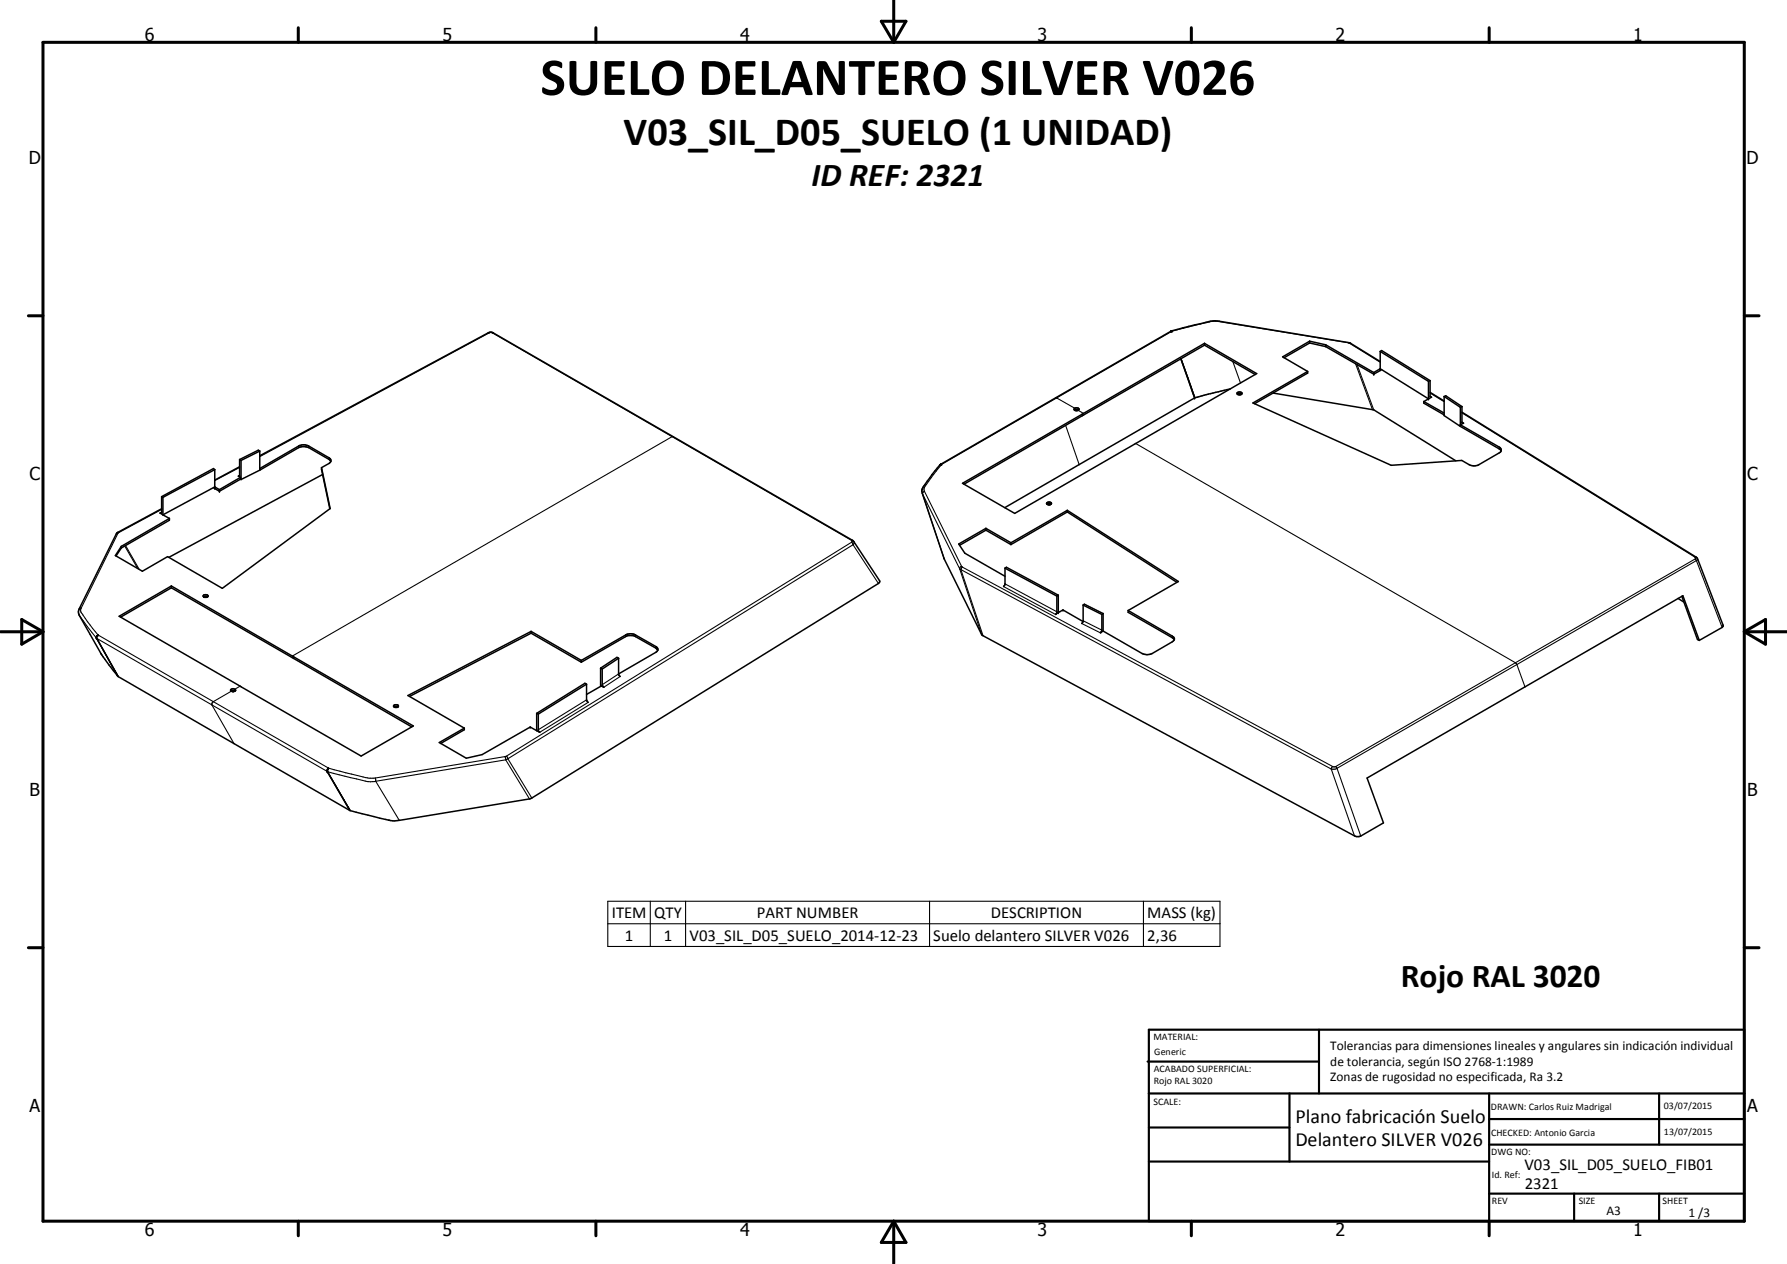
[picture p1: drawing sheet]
<svg xmlns="http://www.w3.org/2000/svg" width="420mm" height="297mm" viewBox="0 0 420 297" stroke-linecap="round" stroke-linejoin="round" font-family="sans-serif">
<g fill="#000">
<circle cx="275.3" cy="77.9" r=".18"/>
<circle cx="275.4" cy="77.8" r=".18"/>
<circle cx="280.9" cy="93.5" r=".18"/>
<circle cx="323" cy="87.5" r=".18"/>
<circle cx="323" cy="87.9" r=".18"/>
<circle cx="324.5" cy="86.7" r=".18"/>
<circle cx="335.9" cy="93.7" r=".18"/>
<circle cx="51.6" cy="115.4" r=".18"/>
<circle cx="51.6" cy="115.1" r=".18"/>
<circle cx="221" cy="109.2" r=".18"/>
<circle cx="221.1" cy="109.1" r=".18"/>
<circle cx="39.8" cy="121.8" r=".18"/>
<circle cx="22.8" cy="150" r=".18"/>
<circle cx="248.8" cy="143.9" r=".18"/>
<circle cx="249.9" cy="143.3" r=".18"/>
<circle cx="124.7" cy="170.9" r=".18"/>
<circle cx="76.9" cy="181.3" r=".18"/>
</g>
<g fill="none" stroke="#000" stroke-width=".35">
<path d="M275.3 77.9l-54.2 31.2M275.3 77.9l9.3-2.4h2l30.8 5.1 7.1 4.4M275.4 77.8h.1M275.4 77.8l-.1 .1M275.4 77.8l.1 .1M252.6 96a.66 .66 0 0 1 1.1 .2 .58 .58 0 0 1-.6 .3 .58 .58 0 0 1-.5-.5zM252.6 96.4l.4-.1 .6 .1M280.6 92.8l-2.9-8.5 3.2 9.2M280.9 93.5l-44.6 25.8M283.2 81.1l11.9 6.9M283.2 81.1l-56.6 32.7M283.2 80.7v.4"/>
<path d="M289.3 91.4l-8.4 2.1M290.9 92.3a.59 .59 0 0 1 .7-.2 .59 .59 0 0 1 .4 .5 .59 .59 0 0 1-.7 .2 .59 .59 0 0 1-.4-.5zM291 92.7l.4-.2 .5 .2M299.3 92.4l23.7 3.9 19.3 12M307.5 87.3l-12.9 7.4 32.5 14.6 16.6-1.1 1.7 1a2.49 2.49 0 0 0 2.4 0l4.7-2.8a.72 .72 0 0 0 .5-.7 .72 .72 0 0 0-.5-.6l-9.1-5.3 .7-.4-.4-.1v-3.8M307.5 87.3v.4l-12.5 7.2M307.9 80.6l-6 3.5M307.9 80.6l3.8 .8M307.9 80.2l-6.3 3.7 5.9 3.4M307.9 80.2l3.8 .8M307.9 80.2v.4M311.7 81.4l11.3 6.5"/>
<path d="M311.7 81l11.3 6.5M311.7 81v.4M323 87.5l1.5-.8 11.4 7M323 87.5v.4M324.5 82.6v4.5M324.5 87.1l-1.5 .8M324.5 82.6l.4-.2 11.3 7.1M324.5 82.6l11.4 7M324.9 86.9l-.4 .1M334.8 94.4v.3l4.7 2.8M334.8 94.4l4.7 2.7M335.9 93.7l-1.1 .7"/>
<path d="M335.9 89.6v4.1M336.2 89.5v3.7l.4 .1-.7 .4M336.2 89.5l-.3 .1M336.2 92.2l3.3 2M339.5 93.2v4.5l3.9 2.5M339.5 93.2l.4-.2 3.8 2.5M339.5 93.2l3.9 2.5M343.4 95.7v4.5M343.7 95.5l-.3 .2M343.7 96.9l55.2 34.1 6.3 16-.3 .4-5.4 3.1M38 116.7v3.7l-.2 .2h-.2l.7 .4M38 116.7l.3 .2"/>
<path d="M38 119.5l-10.5 5.7-9 18.2 .1 1.2 5.2 9.1 4 5.3M38.3 116.9v4.1M50.5 110.4v4.5l-.3-.3M50.5 114.8l1.1 .6M50.5 110.4l-.3-.3-12.2 6.6M50.5 110.4l-12.2 6.5M51.6 115.1l-1.1-.7-12.2 6.6M51.6 115.1v.3M56.3 108v3.8l-.3 .1 .5 .3M56.3 108l.4 .2M56.3 109.7l-5.8 3.1M56.5 112.6l-4.9 2.8"/>
<path d="M56.5 112.2l-4.9 2.9M56.5 112.2v.4M56.5 112.6l.2 .1M56.7 108.2v4.5M61.1 107.1l53.7-28.9 .7-.1 85 48.9 6.3 9.4v.5l-.3 .2-81.6 50.5-31 5.2a12.9 12.9 0 0 1-6-.9l-5.7-1.4M61.1 106v4.5M61.1 110.5l-4.4 2.2M61.1 106l-.4-.2-4.4 2.2M61.1 106l-4.4 2.2M75.6 109.9l2 9.6-25.3 18.8-12.9-7.5-5.9 3.4-6.4-3.6 1.4-2.2M75.6 109.9l1.7-1a.72 .72 0 0 0 .5-.7 .72 .72 0 0 0-.5-.6l-4.7-2.8a2.49 2.49 0 0 0-2.4 0l-9.1 5.3M75.6 109.9l1.9 9.6"/>
<path d="M75.8 111.5l-36.1 19.5M77.8 108.5l-.5-.6-4.7-2.7a2.86 2.86 0 0 0-2.4 0l-9.1 5.3M221.1 109.1l-2.5 3.2a7.3 7.3 0 0 0-1.9 3l5.3 16.1 9 17.9 87.5 47.1a1.62 1.62 0 0 0 1.4 .1l5.4-3.1-3.9-10.6 74.3-42.8 3.8 10.5M221.1 109.1h.3M226.3 113.6l56.9-32.9 12.3 7.1-56.9 32.8zM246.1 118.2a.65 .65 0 0 1 1.1 .2 .64 .64 0 0 1-.6 .3 .64 .64 0 0 1-.5-.5zM246.2 118.5l.5-.1 .4 .1M250.9 119.9l-13.2 7.7M250.9 119.9l26.2 16.8-11.9 6.8M250.9 119.9v.4M343.4 100.2l9.1 5.3 .5 .5M28.5 128.8l-1.2 1.8"/>
<path d="M28.5 128.4v.4M38.3 121l1.5 .8M39.8 121.8v.5l-11.3 6.5M39.8 121.8l-11.3 6.6M40.3 138.1l56.5 32.7M40.3 138.1l-11.9 6.9M40.3 137.7v.4M47.8 139.9l.6-.2 .4 .1 .1 .3-.1 .2-.7 .1-.3-.2zM231.8 124.2l-6.4 3.6 1.5 2.2 9.4 5.4M231.8 124.2l5.9 3.4M231.8 124.2v.4M231.8 124.6l5.9 3.4"/>
<path d="M231.8 124.6l-6.2 3.5M236.3 133.5l12.2 6.6M236.3 133.5v3.8l-.3 .5M236.3 133.5l.3-.2 12.2 6.6M237.7 127.6v.4M248.8 139.9v4M248.8 139.9l-.3 .2M250.9 120.3l25.8 16.5M250.9 120.3l-13.2 7.7M23.1 149.2l-.4 .7 5.1 9.1M27.8 159l54.4 31.5M28 144.8l12.3-7.1 56.9 32.9-12.3 7.1z"/>
<path d="M47.9 140.3l.4-.2 .5 .2M124.9 148.4l-29 15 13.3 7.7M124.9 148.4l11.8 6.8M124.9 148.8l-28.6 14.9M124.9 148.4v.4M124.9 148.8l11.8 6.8M136.7 155.2l10.4-6a2.4 2.4 0 0 1 2.3 0l4.8 2.7a.72 .72 0 0 1 .5 .7 .72 .72 0 0 1-.5 .7l-8.8 5.1M136.7 155.2v.4M141.2 157l.4 .2M141.2 157v4.3M141.6 157.2v3.7l.4 .6-.6-.3-3.5 2M145.4 154.7v3.8l.4 .5"/>
<path d="M145.4 154.7l-.3-.2-3.9 2.5M145.4 154.7l-3.8 2.5M154.6 152.8l-.4-.5-5-2.8-1.6-.1-10.9 6.2M248.5 140.1v3.8l-.3 .5 .6-.5M248.8 143.9l1.1-.6 4.7 2.7M254.7 142.2v3.8l-.4 .5M254.7 142.2l.3-.2 4.4 2.2M254.7 142.2l4.4 2.2M259.1 144.4v3.7l-.2 .5M259.4 148.3l-.7 .4M259.4 144.2v4.1M259.4 144.2l-.3 .2"/>
<path d="M265.2 143.5l10.8 6.2 .1 .5-.3 .5-4.9 2.9a2.76 2.76 0 0 1-2.3 0l-9.2-5.3M265.2 143.5v.4l10.4 6 .5 .5M394.5 140.6l1.4 .9M395.4 140.1l3.7 10.2 .4 .2M54.3 162.1a.68 .68 0 0 1 1.1 .2 .61 .61 0 0 1-.6 .3 .61 .61 0 0 1-.5-.5zM54.3 162.4l.5-.1 .5 .1M92.5 165.9l.4-.3h.5l.3 .4-.3 .2h-.5zM92.7 166.1l.4-.1 .5 .1M109.2 171.1l-5.9 3.4 6.3 3.7 3.8-.9 11.3-6.4 1.5 .8M109.2 171.1v.4l-5.6 3.2M126.2 167.6l.4 .2M126.2 167.6v4.1"/>
<path d="M126.6 167.8v3.8l.3 .5-.7-.4M137.9 160.8v3.7l.4 .6M137.9 160.8l-11.3 7M137.9 160.8l-.4-.2-11.3 7M77.2 180.5l-.2 .3-.1 .5 5.3 9.2"/>
</g>
<g fill="none" stroke="#000" stroke-width=".25">
<path d="M114.8 78.2h.2M115 78.2h.8M115 78.2l-53.9 29.1M115.8 78.2l42.2 24.4M115.8 78.2h.2M275.3 77.9h.2M275.4 77.8l.1 .1M275.5 77.9h.1M275.5 77.9l-27.1 15.6M286.5 75.6l30.6 5M286.5 75.6h-1.8l-9.2 2.3M286.6 75.5h.1"/>
<path d="M286.6 75.5l-.1 .1M248.2 93.5h.2M248.4 93.5l4.3 2.4M248.4 93.5l-27 15.6M250.6 100l3.1 9.2M253.5 96.4l1.3 .8M254.5 97.3v.4M277.7 84.3l3.3 9.2M280.6 92.8l.3 .7M289.8 84.9l1.9 5.1M317.1 80.6l.2 .1M317.1 80.5v.1"/>
<path d="M317.3 80.7l7.2 4.4M317.3 80.7h.3M318.7 85.5l4 10.8M319.1 85.6l3.9 10.7M323 87.5v.4M336.2 93.1l.4 .2M336.2 92.4l3.3 2M343.7 99.2l.4 .2M343.7 97l54.8 33.9M38 119.7l-10 5.4M51.6 115.1v.3M56.3 111.7l-.3 .2"/>
<path d="M56.3 109.9l-5.8 3M70.2 104.8v.4M72.6 104.8v.4M77.3 107.6v.3M158 102.6l42.2 24.4M158 102.6l-89.3 51.6M158 102.6h.3M216.8 115.9l.1 .2M216.9 116.1l8.7 17.5M216.9 116.1l5.1 15.3M217.4 115.5l8.7 17.6M217.4 115.5l-.4 .2-.1 .4"/>
<path d="M221.1 109.1h.3M221.4 109.1h.1M221.4 109.1l-1.3 1.6a14.5 14.5 0 0 0-2.9 4.4l.2 .4M221.4 109.1l-.4 .1M267 104.2l89.3 51.5M352.5 105.1v.4M27.7 125.1h.3M27.8 125.3l-8.7 17.6M27.8 125.3l-.5 .2M28 125.1l-.2 .2M29.3 128.3l3 5.2M29.5 128.2l3.2 5.6"/>
<path d="M38 120.4l-.4 .2M200.2 127.4l-81.2 50.3M200.2 127l.2 .2-.2 .2M200.2 127h.3M200.2 127.4l.4 .6M200.6 128l-81.2 50.3M200.6 128l5.9 9.1M200.7 127.3l.2 .3-.3 .4M225.6 133.6l.3 .3M225.6 133.6l5.2 15.5M225.9 133.9l87.1 46.8M225.9 133.9l5.2 15.5"/>
<path d="M226.1 133.1l.2 .2M226.1 133.1l-.4 .2-.1 .3M226.3 133.3l87 46.8M226.3 133.3l-.4 .6M236 137.8l12.2 6.6M236.3 137.2l12.2 6.6M398.5 130.9l.2 .2-.1 .3M398.5 130.9h.3M398.6 131.4l-42.3 24.3M398.6 131.4l.3 .3M398.9 131.7l-42.3 24.5M398.9 131.7l6 15.7"/>
<path d="M399.1 131.4l-.2 .3M18.6 144.6l4 5.3M19.1 142.9l-.1 .6a23.3 23.3 0 0 0 4.1 5.7M19.1 142.9l-.5 .2M22.6 149.9h.1M22.6 149.6v.3M22.6 149.9l.2 .1M22.6 149.9l5.2 9.1-.2-.3M22.6 149.9l3.8 6.6M22.7 149.5l-.1 .1M22.8 150h.1M22.8 150l54.1 31.3"/>
<path d="M22.8 150l3.6 6.5M23.1 149.2h.1M23.1 149.2l54.1 31.3M23.1 149.2l-.3 .3v.5M23.1 149.2l-.4 .3M26.4 156.5l1.2 2.1M27.6 158.7h.1M69 154.3v.4M145.4 158.4l-3.8 2.5M145.8 159l-3.8 2.5M147.1 149.2v.4M149.4 149.2v.4"/>
<path d="M154.2 151.9v.4M254.3 146.5l4.4 2.2M254.7 145.9l4.4 2.2M275.6 149.5v.4M356.3 155.7l-42.2 24.4M356.3 155.7l.3 .5M356.6 156.2l-42.2 24.4M356.6 156.2l2 5.2M54.4 162.4l-4.2 2.5-.3 .2-.1 .6 5.2 9.1M56.5 161.2l-1.3 .8M118.7 177.8l-30.5 5M118.7 177.8l.2 .8"/>
<path d="M118.9 178.6l-30.6 5M118.9 178.6l5.6 9.1M119 177.7l-.3 .1M119 177.7l.4 .6M119.4 178.3l-.5 .3M119.4 178.3l5.6 9.2M137.9 164.5l-11.3 7M138.3 165.1l-11.4 7M76.9 181.3h.1M76.9 181.3l.1 .1M76.9 181.3l3.9 6.7M77 181.4h.1"/>
<path d="M77 181.4l9.5 2.3 1.8-.1M77 181.4l5.1 8.7M77 181.4l5.4 9.1M77.2 180.7l-.2 .7M77.2 180.5h.1M77.2 180.5l8.9 2.3h2.1M77.2 180.5l-.3 .8M77.2 180.5v.1M77.2 180.5l-.2 .6M82.1 190.1h.1M82.1 190.1l.2 .4M88.2 182.8l.1 .8"/>
<path d="M88.3 183.6l5.6 9.2M313 180.7l5.5 15.7M313.3 180.1h.8M313.3 180.1l-.3 .6M314.1 180.1l.3 .5M314.4 180.6l-.6 .2-.8-.1M314.4 180.6l5.5 15.9M142.9 211.8h143.9v10.6h-143.9zM142.9 217.1h143.9M152.9 211.8v10.6M161.2 211.8v10.6M218.6 211.8v10.6"/>
<path d="M268.8 211.8v10.6"/>
</g>
<g fill="none" stroke="#000" stroke-width=".71">
<path d="M10.1 9.9h400v277.1h-400zM70.1 6.5v3.4M140.1 6.5v3.4M207.2 5h5.8l-2.9 4.9zM210.1 0v9.9M280.1 6.5v3.4M350.1 6.5v3.4M6.7 74.2h3.4M410.1 74.2h3.5M.1 148.5h10M5.1 145.6l5 2.9-5 2.9zM410.1 148.5h10"/>
<path d="M410.1 148.5l5-2.9v5.8zM6.7 222.7h3.4M410.1 222.7h3.5M70.1 287v3.4M140.1 287v3.4M210.1 287v10M210.1 287l2.9 5h-5.8zM280.1 287v3.4M350.1 287v3.4"/>
</g>
<g fill="none" stroke="#000" stroke-width=".51">
<path d="M269.8 249.5h40.3M270.1 242h140v45h-140zM270.1 257h140M303.2 257v16M310.1 242v15M350.1 257v30M390.1 257v12M270.1 265h33.1M270.1 273h80M350.1 269h60M350.1 263h60M350.1 280.5h60"/>
<path d="M370.1 280.5v6.5M390.1 280.5v6.5"/>
</g>
<text font-size="12.6" x="127.1" y="22.3">SUELO DELANTERO SILVER V026</text>
<text font-size="9.4" x="146.6" y="34.1">V03_SIL_D05_SUELO (1 UNIDAD)</text>
<g font-size="7.9">
<text x="190.8" y="43.6">ID REF: 2321</text>
<text x="329.3" y="231.9">Rojo RAL 3020</text>
</g>
<g font-size="4.7">
<text x="304.6" y="263.9">Plano fabricación Suelo</text>
<text x="304.6" y="269.3">Delantero SILVER V026</text>
</g>
<g font-size="4.2">
<text x="34" y="9.6">6</text>
<text x="104" y="9.6">5</text>
<text x="174" y="9.6">4</text>
<text x="244" y="9.6">3</text>
<text x="314" y="9.6">2</text>
<text x="384" y="9.6">1</text>
<text x="6.8" y="38.7">D</text>
<text x="410.6" y="38.7">D</text>
<text x="7" y="112.9">C</text>
<text x="410.8" y="112.9">C</text>
<text x="7" y="187.1">B</text>
<text x="410.8" y="187.1">B</text>
<text x="7" y="261.4">A</text>
<text x="410.8" y="261.4">A</text>
<text x="34" y="290.4">6</text>
<text x="104" y="290.4">5</text>
<text x="174" y="290.4">4</text>
<text x="244" y="290.4">3</text>
<text x="314" y="290.4">2</text>
<text x="384" y="290.4">1</text>
</g>
<g font-size="3.9">
<text x="143.8" y="215.7">ITEM</text>
<text x="153.8" y="215.7">QTY</text>
<text x="178" y="215.7">PART NUMBER</text>
<text x="232.9" y="215.7">DESCRIPTION</text>
<text x="269.7" y="215.8">MASS (kg)</text>
<text x="146.9" y="221">1</text>
<text x="156.1" y="221">1</text>
<text x="162.1" y="221">V03_SIL_D05_SUELO_2014-12-23</text>
<text x="219.4" y="221.1">Suelo delantero SILVER V026</text>
<text x="269.7" y="221">2,36</text>
<text x="358.5" y="275">V03_SIL_D05_SUELO_FIB01</text>
<text x="358.5" y="279.4">2321</text>
</g>
<g font-size="3.1">
<text x="312.7" y="246.8">Tolerancias para dimensiones lineales y angulares sin indicación individual</text>
<text x="312.7" y="250.4">de tolerancia, según ISO 2768-1:1989</text>
<text x="312.7" y="254">Zonas de rugosidad no especificada, Ra 3.2</text>
<text x="377.7" y="285.6">A3</text>
<text x="397" y="285.9">1 /3</text>
</g>
<g font-size="2.4">
<text x="271.2" y="244.4">MATERIAL:</text>
<text x="271.3" y="252">ACABADO SUPERFICIAL:</text>
<text x="271.4" y="247.9">Generic</text>
<text x="271.3" y="254.6">Rojo RAL 3020</text>
<text x="271.2" y="259.7">SCALE:</text>
<text x="350.6" y="260.8">DRAWN: Carlos Ruiz Madrigal</text>
<text x="391.2" y="260.6">03/07/2015</text>
<text x="350.6" y="267">CHECKED: Antonio Garcia</text>
<text x="391.2" y="266.7">13/07/2015</text>
<text x="350.6" y="271.4">DWG NO:</text>
<text x="350.8" y="276.9">Id. Ref:</text>
<text x="350.8" y="282.8">REV</text>
<text x="371.2" y="282.9">SIZE</text>
<text x="390.9" y="282.9">SHEET</text>
</g>
</svg>
